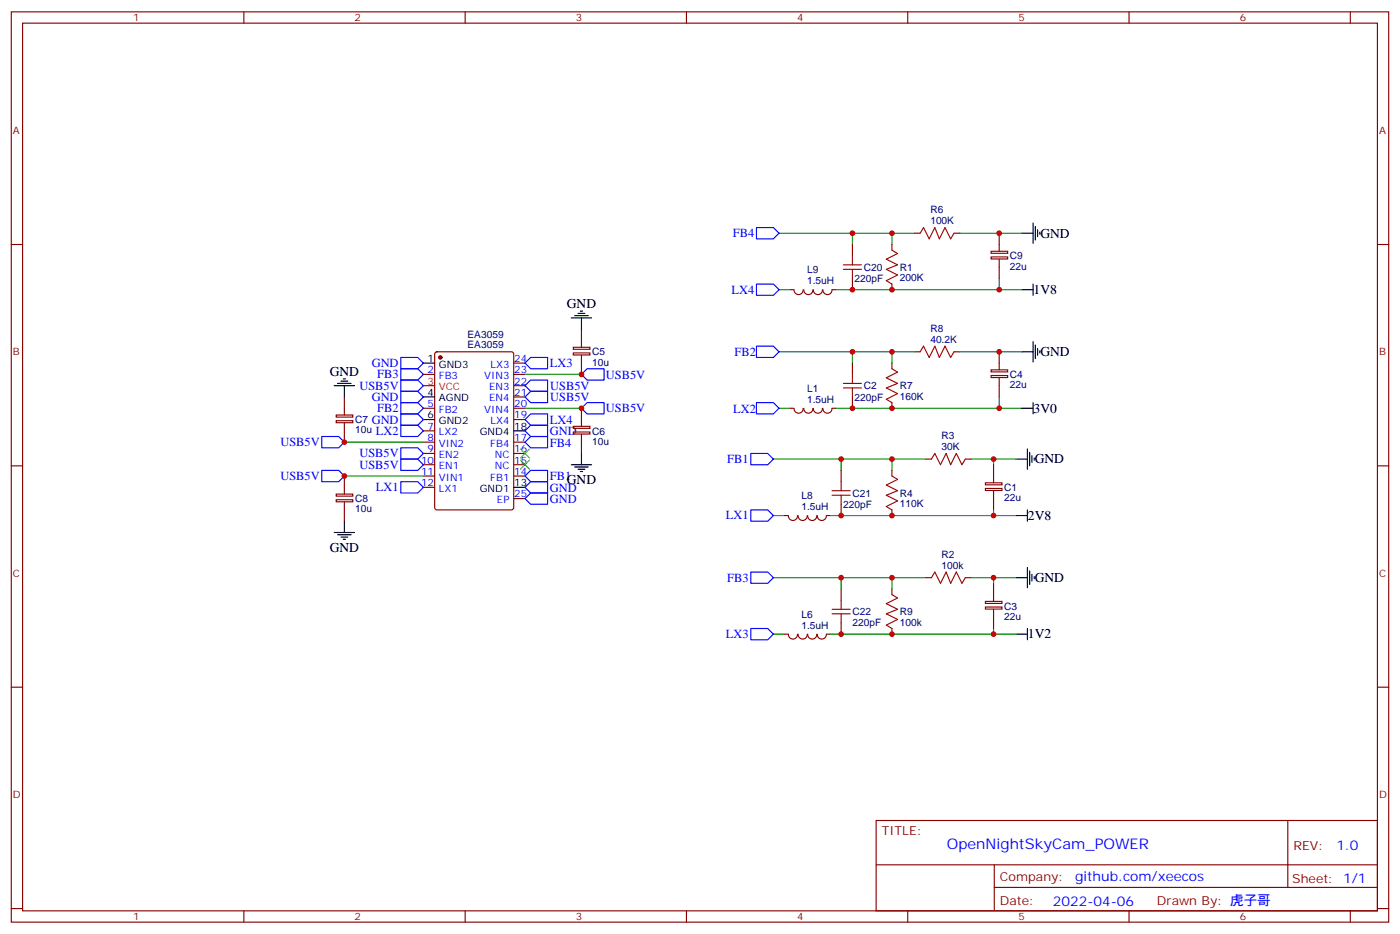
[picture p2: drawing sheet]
<svg xmlns="http://www.w3.org/2000/svg" width="437mm" height="292mm" viewBox="0 0 437 292" stroke-linecap="round" stroke-linejoin="round" font-family="sans-serif">
<g fill="none" stroke="#870000" stroke-width=".35">
<path d="M3.5 3.7h430.4v284.3h-430.4zM7.1 7.2h423.3v277.3h-423.3zM76.2 3.7v3.5M145.3 3.7v3.5M214.5 3.7v3.5M283.6 3.7v3.5M352.8 3.7v3.5M421.9 3.7v3.5M3.5 76.4h3.6M266.3 76.4v3.5M278.7 76.4v1.7M285.8 72.8h1.7"/>
<path d="M298.1 72.8h1.8M309.7 78.5h5.2v.6h-5.2zM312.2 72.8v5.7M430.4 76.4h3.5M246.9 90.5h1.1M248.1 90.5a1.41 1.41 0 0 0 1.4 1.5 1.41 1.41 0 0 0 1.4-1.5M251.2 90.5a1.41 1.41 0 0 0 1.4 1.5 1.41 1.41 0 0 0 1.4-1.5M254.2 90.5a1.41 1.41 0 0 0 1.4 1.5 1.41 1.41 0 0 0 1.4-1.5M257.1 90.5a1.41 1.41 0 0 0 1.4 1.5 1.41 1.41 0 0 0 1.5-1.5M260 90.5h1.1M266.3 87v3.5M278.7 88.7v1.8"/>
<path d="M309.7 80.3h5.2v.6h-5.2zM312.2 81v6M132.3 116.9h3.5M136.1 110.1l.4-.2h23.3l.7 .4v48.3l-.4 .6-23.6 .1-.6-.5-.1-48.2zM160.5 116.9h3.5M160.5 113.4h3.5M179.1 110.2h5.2v.7h-5.2zM179.1 108.5h5.2v.6h-5.2zM181.7 102.8v5.7M181.7 110.9v6M266.3 113.4v3.5M278.7 113.4v1.8"/>
<path d="M285.8 109.9h1.7M298.1 109.9h1.8M309.7 117.3h5.2v.6h-5.2zM309.7 115.5h5.2v.7h-5.2zM312.2 109.9v5.6M312.2 118v6M105.1 131.4h5.1v.6h-5.1zM105.1 129.6h5.1v.7h-5.1zM107.6 124v5.6M107.6 132.1v6M132.3 127.5h3.5M132.3 134.6h3.5"/>
<path d="M132.3 138.1h3.5M160.5 127.5h3.5M160.5 138.1h3.5M160.5 131.1h3.5M160.5 124h3.5M160.5 120.5h3.5M179.1 134.9h5.2v.7h-5.2zM179.1 133.2h5.2v.6h-5.2zM181.7 127.5v5.7M181.7 135.6v6M246.9 127.5h1.1M248.1 127.6a1.41 1.41 0 0 0 1.4 1.5 1.41 1.41 0 0 0 1.4-1.5"/>
<path d="M251.2 127.6a1.41 1.41 0 0 0 1.4 1.5 1.41 1.41 0 0 0 1.4-1.5M254.2 127.6a1.41 1.41 0 0 0 1.4 1.5 1.41 1.41 0 0 0 1.4-1.5M261.1 127.5l-1.1 .1a1.41 1.41 0 0 1-1.5 1.5 1.41 1.41 0 0 1-1.4-1.5M266.3 124v3.5M278.7 125.8v1.7M3.5 145.5h3.6M105.1 156.1h5.1v.6h-5.1zM105.1 154.3h5.1v.7h-5.1zM107.6 148.7v5.6M107.6 156.8v6M132.3 141.6h3.5M132.3 145.2h3.5"/>
<path d="M132.3 148.7h3.5M132.3 152.2h3.5M160.5 141.6h3.5M160.5 145.2h3.5M160.5 148.7h3.5M160.5 155.8h3.5M262.8 146.9v3.6M262.8 157.5v3.5M278.7 146.9v1.8M278.7 159.3v1.7M289.3 143.4h1.7M301.6 143.4h1.8"/>
<path d="M307.9 152.6h5.2v.6h-5.2zM307.9 150.8h5.2v.6h-5.2zM310.4 145.2v5.6M310.4 153.3v6M430.4 145.5h3.5M245.2 161h1M246.4 161.1a1.41 1.41 0 0 0 1.4 1.5 1.41 1.41 0 0 0 1.4-1.5M249.4 161.1a1.41 1.41 0 0 0 1.4 1.5 1.41 1.41 0 0 0 1.4-1.5M252.4 161.1a1.41 1.41 0 0 0 1.4 1.5 1.41 1.41 0 0 0 1.4-1.5M255.4 161.1a1.41 1.41 0 0 0 1.4 1.5 1.41 1.41 0 0 0 1.4-1.5M258.2 161h1.1M245.2 198.1h1"/>
<path d="M246.4 198.1a1.41 1.41 0 0 0 1.4 1.5 1.41 1.41 0 0 0 1.4-1.5M249.4 198.1a1.41 1.41 0 0 0 1.4 1.5 1.41 1.41 0 0 0 1.4-1.5M252.4 198.1a1.41 1.41 0 0 0 1.4 1.5 1.41 1.41 0 0 0 1.4-1.5M255.4 198.1a1.41 1.41 0 0 0 1.4 1.5 1.41 1.41 0 0 0 1.4-1.5M258.2 198.1h1.1M262.8 184v3.5M262.8 194.6v3.5M278.7 184v1.7M278.7 196.3v1.8M289.3 180.4h1.7M301.6 180.4h1.8M307.9 189.6h5.2v.7h-5.2z"/>
<path d="M307.9 187.9h5.2v.6h-5.2zM310.4 182.2v5.7M310.4 190.3v6M3.5 214.7h3.6M430.4 214.7h3.5M273.8 256.3h156.6v28.2h-156.6zM402.4 256.3v20.9M273.8 270.1h156.5M310.7 277.2h119.6M310.7 270.1v14.2M3.5 283.8h3.6M76.2 284.5v3.5"/>
<path d="M145.3 284.5v3.5M214.5 284.5v3.5M283.6 284.5v3.5M352.8 284.5v3.5M421.9 284.5v3.5M430.4 283.8h3.5"/>
</g>
<circle cx="137.6" cy="111.7" r=".53" fill="#870000" stroke="#870000" stroke-width=".35"/>
<g fill="none" stroke="#000" stroke-width=".35">
<path d="M319.3 72.8h3.5M322.8 69.7v6.3M323.5 70.7v4.3M324.2 71.8v2.1M324.9 72.5v.7M178.5 99.3h6.4M179.6 98.6h4.2M180.6 97.9h2.1M181.3 97.2h.7M181.7 99.3v3.5M319.3 90.5h3.5M322.8 88.7v3.6"/>
<path d="M105.5 119.8h4.2M106.5 119.1h2.2M107.2 118.4h.7M132.3 113.4h3.5M319.3 109.9h3.5M322.8 106.7v6.4M323.5 107.8v4.2M324.2 108.8v2.1M324.9 109.5v.7M104.4 120.5h6.4M107.6 120.5v3.5M132.3 124h3.5"/>
<path d="M132.3 131.1h3.5M160.5 134.6h3.5M319.3 127.5h3.5M322.8 125.8v3.5M160.5 152.2h3.5M178.5 145.2h6.4M179.6 145.9h4.2M180.6 146.6h2.1M181.3 147.3h.7M181.7 141.6v3.6M317.5 143.4h3.5M321 140.2v6.4"/>
<path d="M321 159.3v3.5M321.7 141.3v4.2M322.4 142.3v2.2M323.1 143.1v.7M104.4 166.3h6.4M105.5 167h4.2M106.5 167.7h2.2M107.2 168.5h.7M107.6 162.8v3.5M317.5 161h3.5M321 177.3v6.3M321.7 178.3v4.3"/>
<path d="M322.4 179.4v2.1M317.5 198.1h3.5M317.5 180.4h3.5M321 196.3v3.5M323.1 180.1v.7"/>
</g>
<path d="M132.3 120.5h3.5" fill="none" stroke="#f00" stroke-width=".35"/>
<g fill="none" stroke="#008700" stroke-width=".35">
<path d="M243.4 72.8h22.9v3.6M266.3 72.8h19.5M278.7 72.8v3.6M299.9 72.8h19.4M243.4 90.5h3.5M261.1 90.5h58.2M312.2 87v3.5M164 116.9h17.7M243.4 109.9h22.9v3.5M266.3 109.9h19.5M278.7 109.9v3.5M299.9 109.9h19.4"/>
<path d="M107.6 138.1h24.7M164 127.5h17.7M243.4 127.5h3.5M261.1 127.5h58.2M312.2 124v3.5M107.6 148.7h24.7M241.7 143.4h21.1v3.5M262.8 143.4h26.5M278.7 143.4v3.5M303.4 143.4h14.1M310.4 143.4v1.8M310.4 159.3v1.7"/>
<path d="M241.7 161h3.5M259.3 161h58.2M241.7 180.4h21.1v3.6M241.7 198.1h3.5M259.3 198.1h58.2M262.8 180.4h26.5M278.7 180.4v3.6M303.4 180.4h14.1M310.4 180.4v1.8M310.4 196.3v1.8"/>
</g>
<g fill="none" stroke="#a10000" stroke-width=".35">
<path d="M266.3 79.9v2.8M278.7 78.1l1.8 1.1-3.6 1.8 3.6 1.7-3.6 1.4 3.6 1.8-3.6 1.8 1.8 1M287.5 72.8l1.1-1.7 1.7 3.5 1.8-3.5 1.4 3.5 1.8-3.5 1.7 3.5 1.1-1.8M263.5 82.7h5.7M263.5 84.1h5.7M266.3 84.1v2.9M263.5 119.8h5.7M266.3 116.9v2.9M278.7 115.2l1.8 1-3.6 1.8 3.6 1.8-3.6 1.4 3.6 1.7-3.6 1.8 1.8 1.1M287.5 109.9l1.1-1.8 1.7 3.6 1.8-3.6 1.4 3.6 1.8-3.6 1.7 3.6 1.1-1.8M263.5 121.2h5.7M266.3 121.2v2.8"/>
<path d="M260 153.3h5.6M260 154.7h5.6M262.8 150.5v2.8M262.8 154.7v2.8M278.7 148.7l1.8 1.1-3.6 1.7 3.6 1.8-3.6 1.4 3.6 1.8-3.6 1.7 1.8 1.1M291 143.4l1.1-1.8 1.8 3.6 1.7-3.6 1.4 3.6 1.8-3.6 1.8 3.6 1-1.8M260 190.3h5.6M260 191.7h5.6M262.8 187.5v2.8M262.8 191.7v2.9M278.7 185.7l1.8 1.1-3.6 1.8 3.6 1.7-3.6 1.4 3.6 1.8-3.6 1.8 1.8 1M291 180.4l1.1-1.7 1.8 3.5 1.7-3.5 1.4 3.5 1.8-3.5 1.8 3.5 1-1.8"/>
</g>
<g fill="none" stroke="#00f" stroke-width=".35">
<path d="M236.4 71.1h5.3l1.7 1.7-1.7 1.8h-5.3zM236.4 88.7h5.3l1.7 1.8-1.7 1.8h-5.3zM125.2 111.7h5.3l1.8 1.7-1.8 1.8h-5.3zM125.2 115.2h5.3l1.8 1.7-1.8 1.8h-5.3zM125.2 118.7h5.3l1.8 1.8-1.8 1.7h-5.3zM164 113.4l1.8-1.7h5.3v3.5h-5.3zM181.7 116.9l1.7-1.7h5.3v3.5h-5.3zM236.4 108.1h5.3l1.7 1.8-1.7 1.8h-5.3zM100.5 136.3h5.3l1.8 1.8-1.8 1.8h-5.3zM125.2 122.2h5.3l1.8 1.8-1.8 1.8h-5.3zM125.2 125.8h5.3l1.8 1.7-1.8 1.8h-5.3zM125.2 129.3h5.3l1.8 1.8-1.8 1.7h-5.3z"/>
<path d="M125.2 132.8h5.3l1.8 1.8-1.8 1.7h-5.3zM125.2 139.9h5.3l1.8 1.7-1.8 1.8h-5.3zM164 134.6l1.8-1.8h5.3v3.5h-5.3zM164 131.1l1.8-1.8h5.3v3.5h-5.3zM164 124l1.8-1.8h5.3v3.6h-5.3zM164 120.5l1.8-1.8h5.3v3.5h-5.3zM165.8 136.3h5.3v3.6h-5.3l-1.8-1.8zM181.7 127.5l1.7-1.7h5.3v3.5h-5.3zM236.4 125.8h5.3l1.7 1.7-1.7 1.8h-5.3zM100.5 146.9h5.3l1.8 1.8-1.8 1.8h-5.3zM125.2 143.4h5.3l1.8 1.8-1.8 1.7h-5.3zM125.2 150.5h5.3l1.8 1.7-1.8 1.8h-5.3z"/>
<path d="M164 152.2l1.8-1.7h5.3v3.5h-5.3zM164 148.7l1.8-1.8h5.3v3.6h-5.3zM165.8 154h5.3v3.5h-5.3l-1.8-1.7zM234.6 141.6h5.3l1.8 1.8-1.8 1.8h-5.3zM234.6 159.3h5.3l1.8 1.7-1.8 1.8h-5.3zM234.6 178.7h5.3l1.8 1.7-1.8 1.8h-5.3zM234.6 196.3h5.3l1.8 1.8-1.8 1.7h-5.3z"/>
</g>
<path d="M162.6 140.2l2.9 2.9M162.6 143.8l2.9 2.8M165.5 140.2l-2.9 2.9M165.5 143.8l-2.9 2.8" fill="none" stroke="#3c3" stroke-width=".35"/>
<g fill="#c00">
<circle cx="278.7" cy="72.8" r=".88"/>
<circle cx="310.4" cy="143.4" r=".88"/>
<circle cx="310.4" cy="161" r=".88"/>
<circle cx="278.7" cy="161" r=".88"/>
<circle cx="278.7" cy="143.4" r=".88"/>
<circle cx="310.4" cy="180.4" r=".88"/>
<circle cx="278.7" cy="180.4" r=".88"/>
<circle cx="278.7" cy="127.5" r=".88"/>
<circle cx="278.7" cy="109.9" r=".88"/>
<circle cx="312.2" cy="127.5" r=".88"/>
<circle cx="181.7" cy="116.9" r=".88"/>
<circle cx="181.7" cy="127.5" r=".88"/>
<circle cx="266.3" cy="127.5" r=".88"/>
<circle cx="266.3" cy="109.9" r=".88"/>
<circle cx="266.3" cy="72.8" r=".88"/>
<circle cx="262.8" cy="161" r=".88"/>
<circle cx="262.8" cy="143.4" r=".88"/>
<circle cx="262.8" cy="180.4" r=".88"/>
<circle cx="312.2" cy="109.9" r=".88"/>
<circle cx="312.2" cy="72.8" r=".88"/>
<circle cx="266.3" cy="90.5" r=".88"/>
<circle cx="278.7" cy="90.5" r=".88"/>
<circle cx="312.2" cy="90.5" r=".88"/>
<circle cx="262.8" cy="198.1" r=".88"/>
<circle cx="278.7" cy="198.1" r=".88"/>
<circle cx="310.4" cy="198.1" r=".88"/>
<circle cx="107.6" cy="138.1" r=".88"/>
<circle cx="107.6" cy="148.7" r=".88"/>
</g>
<text font-size="4.6" fill="#00f" x="295.8" y="265.3">OpenNightSkyCam_POWER</text>
<g font-size="4.2">
<text x="325.1" y="74.2">GND</text>
<text x="323" y="91.8">1V8</text>
<text x="177.1" y="96.1">GND</text>
<text x="325.1" y="111.2">GND</text>
<text x="103" y="117.3">GND</text>
<text x="323" y="128.9">3V0</text>
<text x="323.3" y="144.7">GND</text>
<text x="177.1" y="151.2">GND</text>
<text x="321.2" y="162.4">2V8</text>
<text x="103" y="172.3">GND</text>
<text x="323.3" y="181.8">GND</text>
<text x="321.2" y="199.4">1V2</text>
</g>
<g font-size="4.2" fill="#00f">
<text x="417.6" y="265.6">1.0</text>
<text x="335.9" y="275.1">github.com/xeecos</text>
<text x="329" y="282.9">2022-04-06</text>
</g>
<g font-size="3.9" fill="#00f">
<text x="229" y="74.1">FB4</text>
<text x="228.6" y="91.7">LX4</text>
<text x="229.5" y="111.3">FB2</text>
<text x="116.1" y="114.7">GND</text>
<text x="117.9" y="118.2">FB3</text>
<text x="171.8" y="114.8">LX3</text>
<text x="189.3" y="118.2">USB5V</text>
<text x="112.3" y="121.7">USB5V</text>
<text x="116.1" y="125.3">GND</text>
<text x="171.9" y="125.4">USB5V</text>
<text x="171.9" y="121.8">USB5V</text>
<text x="117.9" y="128.8">FB2</text>
<text x="189.3" y="128.8">USB5V</text>
<text x="229.1" y="128.9">LX2</text>
<text x="116.1" y="132.3">GND</text>
<text x="117.4" y="135.8">LX2</text>
<text x="171.8" y="135.9">GND</text>
<text x="171.8" y="132.4">LX4</text>
<text x="87.6" y="139.4">USB5V</text>
<text x="112.3" y="142.9">USB5V</text>
<text x="171.8" y="139.5">FB4</text>
<text x="87.6" y="149.9">USB5V</text>
<text x="112.3" y="146.4">USB5V</text>
<text x="227.3" y="144.6">FB1</text>
<text x="117.4" y="153.5">LX1</text>
<text x="171.8" y="153.6">GND</text>
<text x="171.8" y="150.1">FB1</text>
<text x="171.8" y="157.1">GND</text>
<text x="226.8" y="162.3">LX1</text>
<text x="227.3" y="181.7">FB3</text>
<text x="226.8" y="199.3">LX3</text>
</g>
<g font-size="3.9" fill="#800">
<text x="275.5" y="260.9">TITLE:</text>
<text x="404.1" y="265.6">REV:</text>
<text x="312.4" y="275.1">Company:</text>
<text x="403.8" y="275.7">Sheet: 1/1</text>
<text x="312.4" y="282.8">Date:</text>
<text x="361.5" y="282.8">Drawn By: 虎子哥</text>
</g>
<g font-size="3.2" fill="#800">
<text x="41.6" y="6.7">1</text>
<text x="110.8" y="6.7">2</text>
<text x="179.9" y="6.7">3</text>
<text x="249.1" y="6.7">4</text>
<text x="318.2" y="6.7">5</text>
<text x="387.3" y="6.7">6</text>
<text x="4.1" y="41.8">A</text>
<text x="430.9" y="41.8">A</text>
<text x="4.1" y="110.9">B</text>
<text x="430.9" y="110.9">B</text>
<text x="4.1" y="180.1">C</text>
<text x="430.9" y="180.1">C</text>
<text x="4.1" y="249.2">D</text>
<text x="430.9" y="249.2">D</text>
<text x="41.6" y="287.5">1</text>
<text x="110.8" y="287.5">2</text>
<text x="179.9" y="287.5">3</text>
<text x="249.1" y="287.5">4</text>
<text x="318.2" y="287.5">5</text>
<text x="387.3" y="287.5">6</text>
</g>
<g font-size="3.2" fill="#000080">
<text x="290.7" y="70">100K</text>
<text x="290.7" y="66.7">R6</text>
<text x="315.6" y="81.1">C9</text>
<text x="252.2" y="88.7">1.5uH</text>
<text x="252.2" y="85.4">L9</text>
<text x="267" y="88.1">220pF</text>
<text x="269.9" y="84.5">C20</text>
<text x="281.2" y="87.9">200K</text>
<text x="281.2" y="84.5">R1</text>
<text x="315.6" y="84.2">22u</text>
<text x="146.1" y="105.7">EA3059</text>
<text x="290.7" y="107.1">40.2K</text>
<text x="290.7" y="103.7">R8</text>
<text x="146.1" y="108.8">EA3059</text>
<text x="185" y="111">C5</text>
<text x="185" y="114.2">10u</text>
<text x="315.6" y="118.1">C4</text>
<text x="252.2" y="125.8">1.5uH</text>
<text x="252.2" y="122.4">L1</text>
<text x="267" y="125.1">220pF</text>
<text x="269.9" y="121.6">C2</text>
<text x="281.2" y="125">160K</text>
<text x="281.2" y="121.6">R7</text>
<text x="315.6" y="121.3">22u</text>
<text x="110.9" y="135.4">10u</text>
<text x="110.9" y="132.2">C7</text>
<text x="185" y="135.7">C6</text>
<text x="294.2" y="137.2">R3</text>
<text x="185" y="138.9">10u</text>
<text x="294.2" y="140.6">30K</text>
<text x="250.4" y="155.9">L8</text>
<text x="266.3" y="155.1">C21</text>
<text x="281.2" y="155.1">R4</text>
<text x="313.8" y="153.4">C1</text>
<text x="110.9" y="160.1">10u</text>
<text x="110.9" y="156.9">C8</text>
<text x="250.4" y="159.3">1.5uH</text>
<text x="263.4" y="158.7">220pF</text>
<text x="281.2" y="158.5">110K</text>
<text x="313.8" y="156.6">22u</text>
<text x="294.2" y="177.6">100k</text>
<text x="294.2" y="174.3">R2</text>
<text x="313.8" y="190.4">C3</text>
<text x="250.4" y="196.3">1.5uH</text>
<text x="250.4" y="193">L6</text>
<text x="266.3" y="195.5">220pF</text>
<text x="266.3" y="192.1">C22</text>
<text x="281.2" y="195.5">100k</text>
<text x="281.2" y="192.1">R9</text>
<text x="313.8" y="193.6">22u</text>
</g>
<g font-size="3.2">
<text x="133.6" y="113.1">1</text>
<text x="137.1" y="114.8">GND3</text>
<text x="133.6" y="123.6">4</text>
<text x="137.1" y="125.4">AGND</text>
<text x="133.6" y="130.7">6</text>
<text x="137.1" y="132.5">GND2</text>
<text x="149.9" y="136">GND4</text>
<text x="160.7" y="134.2">18</text>
<text x="149.9" y="153.6">GND1</text>
<text x="160.7" y="151.9">13</text>
</g>
<g font-size="3.2" fill="#00f">
<text x="160.7" y="113.1">24</text>
<text x="133.6" y="116.6">2</text>
<text x="137.1" y="118.4">FB3</text>
<text x="151.3" y="118.4">VIN3</text>
<text x="153.3" y="114.8">LX3</text>
<text x="160.7" y="116.6">23</text>
<text x="152.8" y="125.4">EN4</text>
<text x="152.8" y="121.9">EN3</text>
<text x="160.7" y="123.6">21</text>
<text x="160.7" y="120.1">22</text>
<text x="133.6" y="127.2">5</text>
<text x="137.1" y="128.9">FB2</text>
<text x="151.3" y="128.9">VIN4</text>
<text x="160.7" y="130.7">19</text>
<text x="160.7" y="127.2">20</text>
<text x="133.6" y="134.2">7</text>
<text x="133.6" y="137.8">8</text>
<text x="137.1" y="136">LX2</text>
<text x="153.3" y="132.5">LX4</text>
<text x="160.7" y="137.8">17</text>
<text x="133.6" y="141.3">9</text>
<text x="137.1" y="139.5">VIN2</text>
<text x="137.1" y="143.1">EN2</text>
<text x="153.2" y="139.5">FB4</text>
<text x="154.6" y="143.1">NC</text>
<text x="160.7" y="141.3">16</text>
<text x="131.6" y="144.8">10</text>
<text x="131.6" y="148.3">11</text>
<text x="137.1" y="146.6">EN1</text>
<text x="154.6" y="146.6">NC</text>
<text x="160.7" y="148.3">14</text>
<text x="160.7" y="144.8">15</text>
<text x="131.6" y="151.9">12</text>
<text x="137.1" y="150.1">VIN1</text>
<text x="137.1" y="153.6">LX1</text>
<text x="153.2" y="150.1">FB1</text>
<text x="160.7" y="155.4">25</text>
<text x="155.3" y="157.2">EP</text>
</g>
<g font-size="3.2" fill="#f00">
<text x="133.6" y="120.1">3</text>
<text x="137.1" y="121.9">VCC</text>
</g>
</svg>
